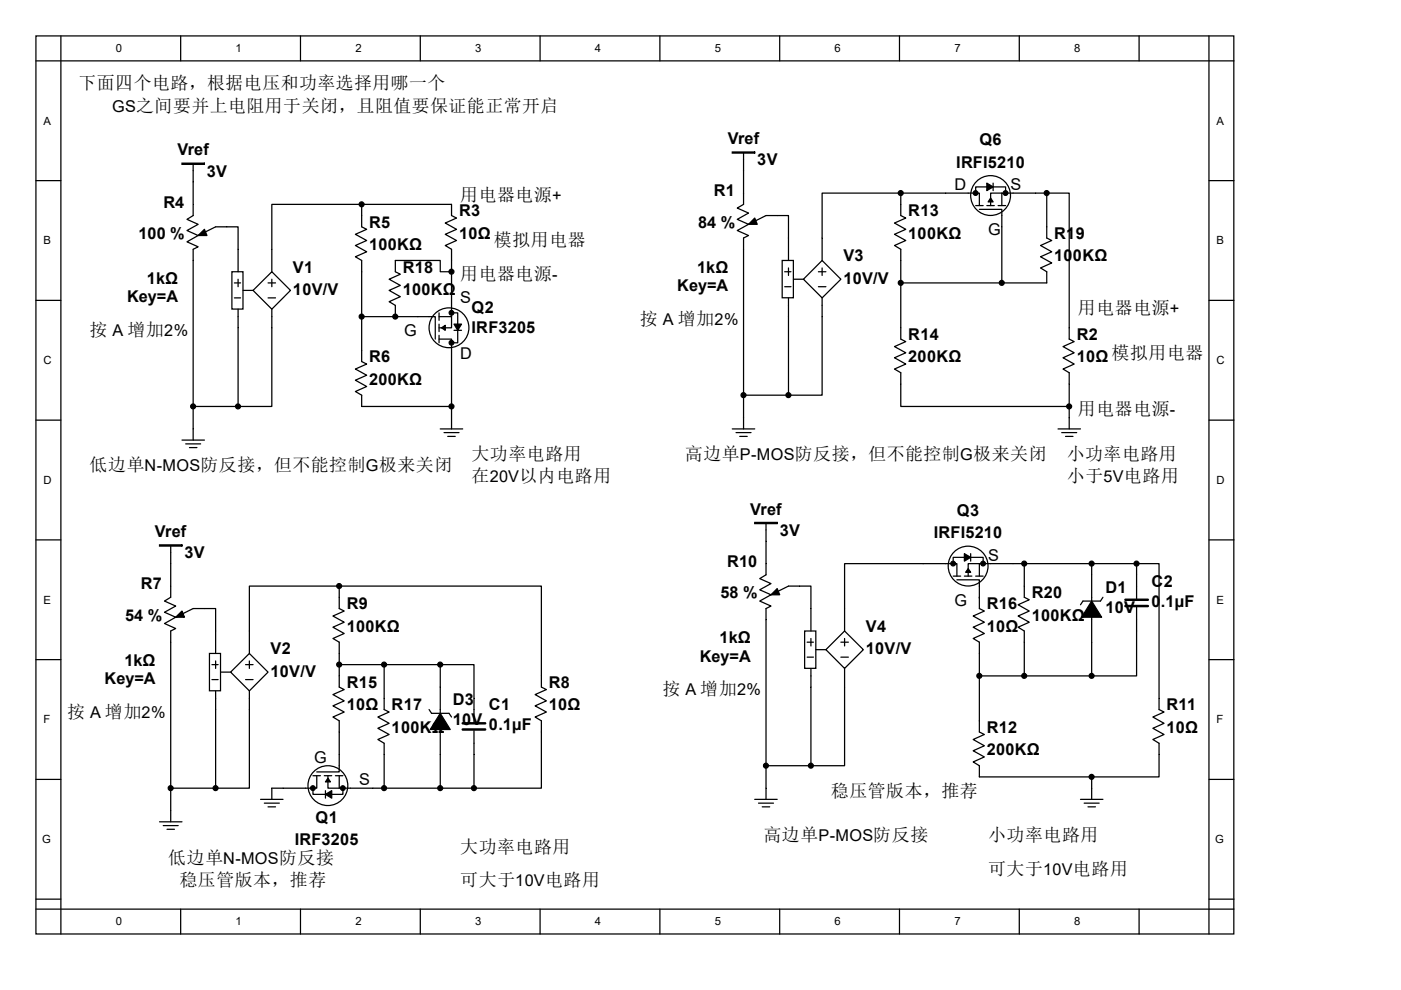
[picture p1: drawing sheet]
<svg xmlns="http://www.w3.org/2000/svg" width="297mm" height="210mm" viewBox="0 0 297 210" stroke-linecap="round" stroke-linejoin="round" font-family="sans-serif">
<g fill="none" stroke="#000" stroke-width=".26">
<path d="M7.6 12.9h254M7.6 7.6h254v190.5h-254zM12.9 7.6v190.5M38.3 7.6v5.3M63.7 7.6v5.3M89.1 7.6v5.3M114.5 7.6v5.3M139.9 7.6v5.3M165.3 7.6v5.3M190.7 7.6v5.3M216.1 7.6v5.3M241.5 7.6v5.3"/>
<path d="M256.3 7.6v190.5M7.6 38.3h5.3M41 34.9v10.8l-1.4 .8 2.4 1.1-2.4 1.3 2.4 1.1-2.4 1.3 2.4 1-1 .6v40.4M157.6 32.5v10.8l-1.3 .8 2.4 1.1-2.4 1.3 2.4 1.1-2.4 1.3 2.4 1.1-1.1 .5v40.5M210.6 38.8v1.6M256.3 38.3h5.3M42 50l3.7-1.9h4.8v9.5M49.2 57.6h2.3v8h-2.3zM50.5 59.2v1.6M57.6 57.6v-14.3h19.1v4.8l1 .5-2.3 1.1 2.3 1.3-2.3 1.1 2.3 1.3-2.3 1.1 1.3 .7v21.5l1 .5-2.3 1.1 2.3 1.3-2.3 1 2.3 1.4-2.3 1 1.3 .8v2.4h19v4.8M57.6 59.2v1.6M76.7 43.3h19v2.4l1.1 .5-2.4 1.1 2.4 1.3-2.4 1.1 2.4 1.3-2.4 1.1 1.3 .8v14.3h-2.6"/>
<path d="M95.7 57.6h-2.4v-2.4h-9.5v2.4l1.1 .6-2.4 1 2.4 1.3-2.4 1.1 2.4 1.3-2.4 1.1 1.3 .8v2.4M158.7 47.6l3.7-1.9h4.8v9.5M165.8 55.2h2.4v8h-2.4zM166.4 57.6h1.3M167.2 56.8v1.6M168.2 59.2h2.1M173.5 57.6h1.6M174.3 55.2l4 4-4 4-4-4zM174.3 56.8v1.6M191 41v4.7l1 .5-2.4 1.1 2.4 1.3-2.4 1.1 2.4 1.3-2.4 1.1 1.4 .8v19l1 .6-2.4 1 2.4 1.3-2.4 1.1 2.4 1.3-2.4 1.1 1.4 .8v7.1h35.7M206.9 41v-1.4h6.3v1.4M206.9 43.6h1.5"/>
<path d="M207.6 44.4h4.8v15.6h-21.4M207.6 43.6v-2.6h-33.3v14.2M209.2 43.6h1.6M211.6 43.6h1.6M212.4 43.6v-2.6h14.3v30.9l1.1 .6-2.4 1 2.4 1.3-2.4 1.1 2.4 1.3-2.4 1.1 1.3 .8v11.9M212.4 41h-2.4v2.6M221.9 41v9.5l1.1 .5-2.4 1.1 2.4 1.3-2.4 1.1 2.4 1.3-2.4 1 1.3 .8v2.4h-9.5M7.6 63.7h5.3M49.7 63.2h1.3M49.7 60h1.3M50.5 65.6v20.6h-9.5M51.5 61.6h2.2"/>
<path d="M53.7 61.6l3.9-4 4 4-4 4zM56.8 63.2h1.6M56.8 60h1.6M57.6 65.6v20.6h-7.1M76.7 67.2h15.6v4.7M83.8 67.2h.1M93.1 71.9h2.6v14.3M93.1 66.4v1.5M93.1 68.7v1.6M93.1 71.1v1.6M95.7 67.2v2.3h-2.6M95.7 66.4h1.3v6.3h-1.3"/>
<path d="M96.3 70.1h1.6M166.4 60.8h1.3M167.2 63.2v20.6h-9.6M173.5 60.8h1.6M174.3 63.2v20.6h-7.1M256.3 63.7h5.3M7.6 89.1h5.3M38.6 93.3h4.7M39.4 94.1h3.1M40.2 94.9h1.6M93.3 91h4.8M94.1 91.8h3.2"/>
<path d="M94.9 92.6h1.6M155.3 91h4.7M156.1 91.8h3.1M156.8 92.6h1.6M224.3 91h4.8M225.1 91.8h3.2M225.9 92.6h1.6M256.3 89.1h5.3M7.6 114.5h5.3M36.2 115.8v10.9l-1.3 .8 2.4 1-2.4 1.4 2.4 1-2.4 1.3 2.4 1.1-1.1 .5v40.5M162.4 111.1v10.8l-1.3 .8 2.4 1.1-2.4 1.3 2.4 1.1-2.4 1.3 2.4 1-1.1 .6v40.4M202.1 119.5v-1.3h6.3v1.3"/>
<path d="M205.8 117.4v1.6M207.6 119.5h-2.3v2.7M217.2 119.5v7.2l1 .5-2.3 1.1 2.3 1.3-2.3 1.1 2.3 1.3-2.3 1 1.3 .8v9.6h-9.6M231.5 119.5h-23.9v2.7M231.5 119.5v23.9h-14.3M231.5 119.5h14.2v31l1.1 .5-2.4 1.1 2.4 1.3-2.4 1.1 2.4 1.3-2.4 1 1.3 .8v7.2h-14.2v4.7M241 119.5v7.5M256.3 114.5h5.3M7.6 139.9h5.3M37.3 130.9l3.7-1.8h4.7v9.5M44.4 138.6h2.4v7.9h-2.4zM52.9 138.6v-14.3h19v4.8l1.1 .5-2.4 1.1 2.4 1.3-2.4 1 2.4 1.4-2.4 1 1.3 .8v9.5l1.1 .6-2.4 1 2.4 1.4-2.4 1 2.4 1.3-2.4 1.1 1.3 .8v10.8h-4.7"/>
<path d="M71.9 124.3h42.9v21.4l1 .6-2.3 1 2.3 1.4-2.3 1 2.3 1.3-2.3 1.1 1.3 .8v14.3h-14.3M163.5 126.2l3.7-1.9h4.7v9.5M170.6 133.8h2.4v8h-2.4zM171.1 139.4h1.4M171.1 136.2h1.4M171.9 135.4v1.6M173 137.8h2.1M175.1 137.8l4-4 3.9 4-3.9 4zM178.3 139.4h1.6M178.3 136.2h1.6M179.1 135.4v1.6M202.1 122.2h1.6"/>
<path d="M202.9 123h4.7v6.1l1.1 .5-2.4 1.1 2.4 1.3-2.4 1 2.4 1.4-2.4 1 1.3 .8v19.1l1.1 .5-2.4 1 2.4 1.4-2.4 1 2.4 1.3-2.4 1.1 1.3 .8v2.4h23.9M202.9 122.2v-2.7h-23.8v14.3M204.5 122.2h1.6M206.9 122.2h1.5M207.6 126.7h.1M233.8 126.7l-.5 .8h-3.7l-.5 .8M241 128.8v14.6h-9.5M256.3 139.9h5.3M44.9 144.1h1.3M44.9 141h1.3M45.7 146.5v20.7h-9.5M45.7 140.2v1.6"/>
<path d="M46.8 142.6h2.1M48.9 142.6l4-4 3.9 4-3.9 3.9zM52.1 144.1h1.6M52.1 141h1.6M52.9 146.5v20.7h-7.2M52.9 140.2v1.6M71.9 141h9.5M81.4 141v9.5l1.1 .5-2.4 1.1 2.4 1.3-2.4 1.1 2.4 1.3-2.4 1 1.3 .8v9.6M81.4 141h19.1v12.1M91 150.5l.5 .8h3.7l.5 .8M93.3 141v26.2M100.5 155v12.2"/>
<path d="M171.9 141.8v20.6h-9.5M179.1 141.8v20.6h-7.2M7.6 165.3h5.3M33.8 174.3h4.8M34.6 175.1h3.2M35.4 175.9h1.6M55.2 169.5h4.8M56 170.3h3.2M56.8 171.1h1.6M66.4 167.2v1.3h6.3v-1.3M66.4 164.5h1.5M67.2 164.5v2.7h-9.6v2.3"/>
<path d="M68.7 164.5h1.6M69 167.7v1.6M69.5 164.5v2.7h2.4M71.1 164.5h1.6M71.9 164.5v2.7h9.5M81.4 167.2h19.1M160 169.5h4.8M160.8 170.3h3.2M161.6 171.1h1.6M229.1 169.5h4.7M229.9 170.3h3.1M230.7 171.1h1.6"/>
<path d="M256.3 165.3h5.3M7.6 190.7h5.3M7.6 192.8h254M38.3 192.8v5.3M63.7 192.8v5.3M89.1 192.8v5.3M114.5 192.8v5.3M139.9 192.8v5.3M165.3 192.8v5.3M190.7 192.8v5.3M216.1 192.8v5.3M241.5 192.8v5.3"/>
<path d="M256.3 190.7h5.3"/>
<circle cx="210" cy="41.5" r="4.2"/>
<circle cx="95.2" cy="69.5" r="4.2"/>
<circle cx="205.3" cy="120.1" r="4.2"/>
<circle cx="69.5" cy="166.6" r="4.2"/>
</g>
<g fill="#000" stroke="#000" stroke-width=".26">
<path d="M38.6 34.6v.3h4.7v-.3z" fill-rule="evenodd"/>
<path d="M155.3 32.2v.3h4.7v-.3z" fill-rule="evenodd"/>
<path d="M209.2 38.8l1.4 .8-1.4 .8z" fill-rule="evenodd"/>
<path d="M42 50l1.3-1.4 .6 1.4z" fill-rule="evenodd"/>
<path d="M160 46.2l.5 1.4h-1.8z" fill-rule="evenodd"/>
<path d="M210 42l.6 .8h-1.1z" fill-rule="evenodd"/>
<path d="M93.6 69.5l.8-.5v1.1z" fill-rule="evenodd"/>
<path d="M96.3 68.7h1.6l-.9 1.4z" fill-rule="evenodd"/>
<path d="M33.8 115.6v.2h4.8v-.2z" fill-rule="evenodd"/>
<path d="M160 110.8v.3h4.8v-.3z" fill-rule="evenodd"/>
<path d="M204.5 117.4l1.3 .8-1.3 .8z" fill-rule="evenodd"/>
<path d="M37.3 130.9l1.3-1.3 .5 1.3z" fill-rule="evenodd"/>
<path d="M163.5 126.2l1.3-1.4 .5 1.4z" fill-rule="evenodd"/>
<path d="M205.3 120.6l.5 .8h-1.1z" fill-rule="evenodd"/>
<path d="M231.5 127.5l2.1 3.4h-4.3z" fill-rule="evenodd"/>
<path d="M93.3 151.3l2.2 3.4h-4.3z" fill-rule="evenodd"/>
<path d="M69.5 165.1l.6 .7h-1.1z" fill-rule="evenodd"/>
<path d="M69 168.5l1.3-.8v1.6z" fill-rule="evenodd"/>
<circle cx="76.7" cy="43.3" r=".52"/>
<circle cx="95.7" cy="57.6" r=".52"/>
<circle cx="191" cy="40.9" r=".52"/>
<circle cx="191" cy="60" r=".52"/>
<circle cx="212.4" cy="60" r=".52"/>
<circle cx="221.9" cy="40.9" r=".52"/>
<circle cx="76.7" cy="67.2" r=".52"/>
<circle cx="83.8" cy="67.2" r=".52"/>
<circle cx="40.9" cy="86.2" r=".52"/>
<circle cx="50.5" cy="86.2" r=".52"/>
<circle cx="95.7" cy="86.2" r=".52"/>
<circle cx="157.6" cy="83.8" r=".52"/>
<circle cx="167.2" cy="83.8" r=".52"/>
<circle cx="226.7" cy="86.2" r=".52"/>
<circle cx="217.2" cy="119.5" r=".52"/>
<circle cx="231.4" cy="119.5" r=".52"/>
<circle cx="241" cy="119.5" r=".52"/>
<circle cx="71.9" cy="124.3" r=".52"/>
<circle cx="71.9" cy="141" r=".52"/>
<circle cx="81.4" cy="141" r=".52"/>
<circle cx="93.3" cy="141" r=".52"/>
<circle cx="207.6" cy="143.4" r=".52"/>
<circle cx="217.2" cy="143.4" r=".52"/>
<circle cx="231.4" cy="143.4" r=".52"/>
<circle cx="36.2" cy="167.2" r=".52"/>
<circle cx="45.7" cy="167.2" r=".52"/>
<circle cx="81.4" cy="167.2" r=".52"/>
<circle cx="93.3" cy="167.2" r=".52"/>
<circle cx="100.5" cy="167.2" r=".52"/>
<circle cx="162.4" cy="162.4" r=".52"/>
<circle cx="171.9" cy="162.4" r=".52"/>
<circle cx="231.4" cy="164.8" r=".52"/>
</g>
<g fill="#000" stroke="#000" stroke-width=".21">
<circle cx="206.8" cy="40.9" r=".52"/>
<circle cx="213.2" cy="40.9" r=".52"/>
<circle cx="95.7" cy="66.3" r=".52"/>
<circle cx="95.7" cy="72.7" r=".52"/>
<circle cx="202.1" cy="119.5" r=".52"/>
<circle cx="208.4" cy="119.5" r=".52"/>
<circle cx="66.3" cy="167.2" r=".52"/>
<circle cx="72.7" cy="167.2" r=".52"/>
</g>
<path d="M238.6 128.5h4.8M238.6 127.2h4.8M98.1 154.7h4.8M98.1 153.4h4.8" fill="none" stroke="#000" stroke-width=".53"/>
<g font-size="3.8">
<text x="16.6" y="18.9">下面四个电路，根据电压和功率选择用哪一个</text>
<text x="97.6" y="42.7">用电器电源+</text>
<text x="104.7" y="52.3">模拟用电器</text>
<text x="97.6" y="59.4">用电器电源-</text>
<text x="19" y="71.3">按 A 增加2%</text>
<text x="135.7" y="68.9">按 A 增加2%</text>
<text x="228.6" y="66.5">用电器电源+</text>
<text x="228.6" y="88">用电器电源-</text>
<text x="19" y="99.9">低边单N-MOS防反接，但不能控制G极来关闭</text>
<text x="100" y="97.5">大功率电路用</text>
<text x="145.2" y="97.5">高边单P-MOS防反接，但不能控制G极来关闭</text>
<text x="226.2" y="97.5">小功率电路用</text>
<text x="100" y="102.3">在20V以内电路用</text>
<text x="226.2" y="102.3">小于5V电路用</text>
<text x="140.4" y="147.5">按 A 增加2%</text>
<text x="14.2" y="152.3">按 A 增加2%</text>
<text x="176.2" y="169">稳压管版本，推荐</text>
<text x="161.9" y="178.5">高边单P-MOS防反接</text>
<text x="209.5" y="178.5">小功率电路用</text>
<text x="35.7" y="183.2">低边单N-MOS防反接</text>
<text x="97.6" y="180.8">大功率电路用</text>
<text x="209.5" y="185.6">可大于10V电路用</text>
<text x="38.1" y="188">稳压管版本，推荐</text>
<text x="97.6" y="188">可大于10V电路用</text>
</g>
<g font-size="3.5">
<text x="23.8" y="23.7">GS之间要并上电阻用于关闭，且阻值要保证能正常开启</text>
<text x="37.6" y="33">Vref</text>
<text x="154.3" y="30.6">Vref</text>
<text x="160.5" y="35.1">3V</text>
<text x="202.7" y="35.6">IRFI5210</text>
<text x="207.7" y="30.8">Q6</text>
<text x="43.9" y="37.4">3V</text>
<text x="151.4" y="41.7">R1</text>
<text x="202.3" y="40.4">D</text>
<text x="214.3" y="40.4">S</text>
<text x="34.6" y="44.1">R4</text>
<text x="97.3" y="45.9">R3</text>
<text x="192.6" y="45.9">R13</text>
<text x="29.4" y="50.7">100 %</text>
<text x="78.3" y="48.3">R5</text>
<text x="78.3" y="53.1">100KΩ</text>
<text x="97.3" y="50.7">10Ω</text>
<text x="148" y="48.3">84 %</text>
<text x="192.6" y="50.7">100KΩ</text>
<text x="209.5" y="49.9">G</text>
<text x="223.5" y="50.7">R19</text>
<text x="62.1" y="57.8">V1</text>
<text x="85.4" y="57.8">R18</text>
<text x="147.8" y="57.8">1kΩ</text>
<text x="178.8" y="55.4">V3</text>
<text x="223.5" y="55.4">100KΩ</text>
<text x="26.9" y="64.2">Key=A</text>
<text x="31.2" y="60.2">1kΩ</text>
<text x="62.1" y="62.6">10V/V</text>
<text x="85.4" y="62.6">100KΩ</text>
<text x="97.6" y="64.2">S</text>
<text x="143.6" y="61.8">Key=A</text>
<text x="178.8" y="60.2">10V/V</text>
<text x="85.7" y="71.3">G</text>
<text x="100" y="66.3">Q2</text>
<text x="100" y="70.5">IRF3205</text>
<text x="78.3" y="76.9">R6</text>
<text x="97.6" y="76.1">D</text>
<text x="192.6" y="72.1">R14</text>
<text x="192.6" y="76.9">200KΩ</text>
<text x="228.3" y="72.1">R2</text>
<text x="228.3" y="76.9">10Ω 模拟用电器</text>
<text x="78.3" y="81.6">200KΩ</text>
<text x="32.8" y="113.9">Vref</text>
<text x="159.1" y="109.2">Vref</text>
<text x="165.3" y="113.6">3V</text>
<text x="202.9" y="109.4">Q3</text>
<text x="39.1" y="118.4">3V</text>
<text x="198" y="114.2">IRFI5210</text>
<text x="209.5" y="118.9">S</text>
<text x="29.9" y="125">R7</text>
<text x="154.2" y="120.3">R10</text>
<text x="234.4" y="125.8">D1</text>
<text x="244.2" y="124.5">C2</text>
<text x="26.5" y="131.6">54 %</text>
<text x="73.5" y="129.3">R9</text>
<text x="152.8" y="126.9">58 %</text>
<text x="202.4" y="128.5">G</text>
<text x="209.2" y="129.3">R16</text>
<text x="218.8" y="126.9">R20</text>
<text x="218.8" y="131.6">100KΩ</text>
<text x="234.4" y="130">10V</text>
<text x="244.2" y="128.7">0.1µF</text>
<text x="73.5" y="134">100KΩ</text>
<text x="152.6" y="136.4">1kΩ</text>
<text x="183.6" y="134">V4</text>
<text x="209.2" y="134">10Ω</text>
<text x="26.4" y="141.2">1kΩ</text>
<text x="57.4" y="138.8">V2</text>
<text x="57.4" y="143.6">10V/V</text>
<text x="148.4" y="140.4">Key=A</text>
<text x="183.6" y="138.8">10V/V</text>
<text x="22.2" y="145.1">Key=A</text>
<text x="73.5" y="145.9">R15</text>
<text x="96" y="149.6">D3</text>
<text x="116.4" y="145.9">R8</text>
<text x="73.5" y="150.7">10Ω</text>
<text x="83" y="150.7">R17</text>
<text x="83" y="155.4">100KΩ</text>
<text x="96" y="153.9">10V</text>
<text x="103.7" y="150.7">C1</text>
<text x="103.7" y="154.9">0.1µF</text>
<text x="116.4" y="150.7">10Ω</text>
<text x="209.2" y="155.4">R12</text>
<text x="247.3" y="150.7">R11</text>
<text x="247.3" y="155.4">10Ω</text>
<text x="66.6" y="161.8">G</text>
<text x="209.2" y="160.2">200KΩ</text>
<text x="76.2" y="166.6">S</text>
<text x="62.5" y="179.3">IRF3205</text>
<text x="66.9" y="174.5">Q1</text>
</g>
<g font-size="2.4">
<text x="24.5" y="11.1">0</text>
<text x="49.9" y="11.1">1</text>
<text x="75.3" y="11.1">2</text>
<text x="100.7" y="11.1">3</text>
<text x="126.1" y="11.1">4</text>
<text x="151.5" y="11.1">5</text>
<text x="176.9" y="11.1">6</text>
<text x="202.3" y="11.1">7</text>
<text x="227.7" y="11.1">8</text>
<text x="9.2" y="26.4">A</text>
<text x="257.9" y="26.4">A</text>
<text x="9.2" y="51.8">B</text>
<text x="257.9" y="51.8">B</text>
<text x="9.2" y="77.2">C</text>
<text x="257.9" y="77.2">C</text>
<text x="9.2" y="102.6">D</text>
<text x="257.9" y="102.6">D</text>
<text x="9.2" y="128">E</text>
<text x="257.9" y="128">E</text>
<text x="9.2" y="153.4">F</text>
<text x="257.9" y="153.4">F</text>
<text x="8.9" y="178.8">G</text>
<text x="257.6" y="178.8">G</text>
<text x="24.5" y="196.3">0</text>
<text x="49.9" y="196.3">1</text>
<text x="75.3" y="196.3">2</text>
<text x="100.7" y="196.3">3</text>
<text x="126.1" y="196.3">4</text>
<text x="151.5" y="196.3">5</text>
<text x="176.9" y="196.3">6</text>
<text x="202.3" y="196.3">7</text>
<text x="227.7" y="196.3">8</text>
</g>
</svg>
